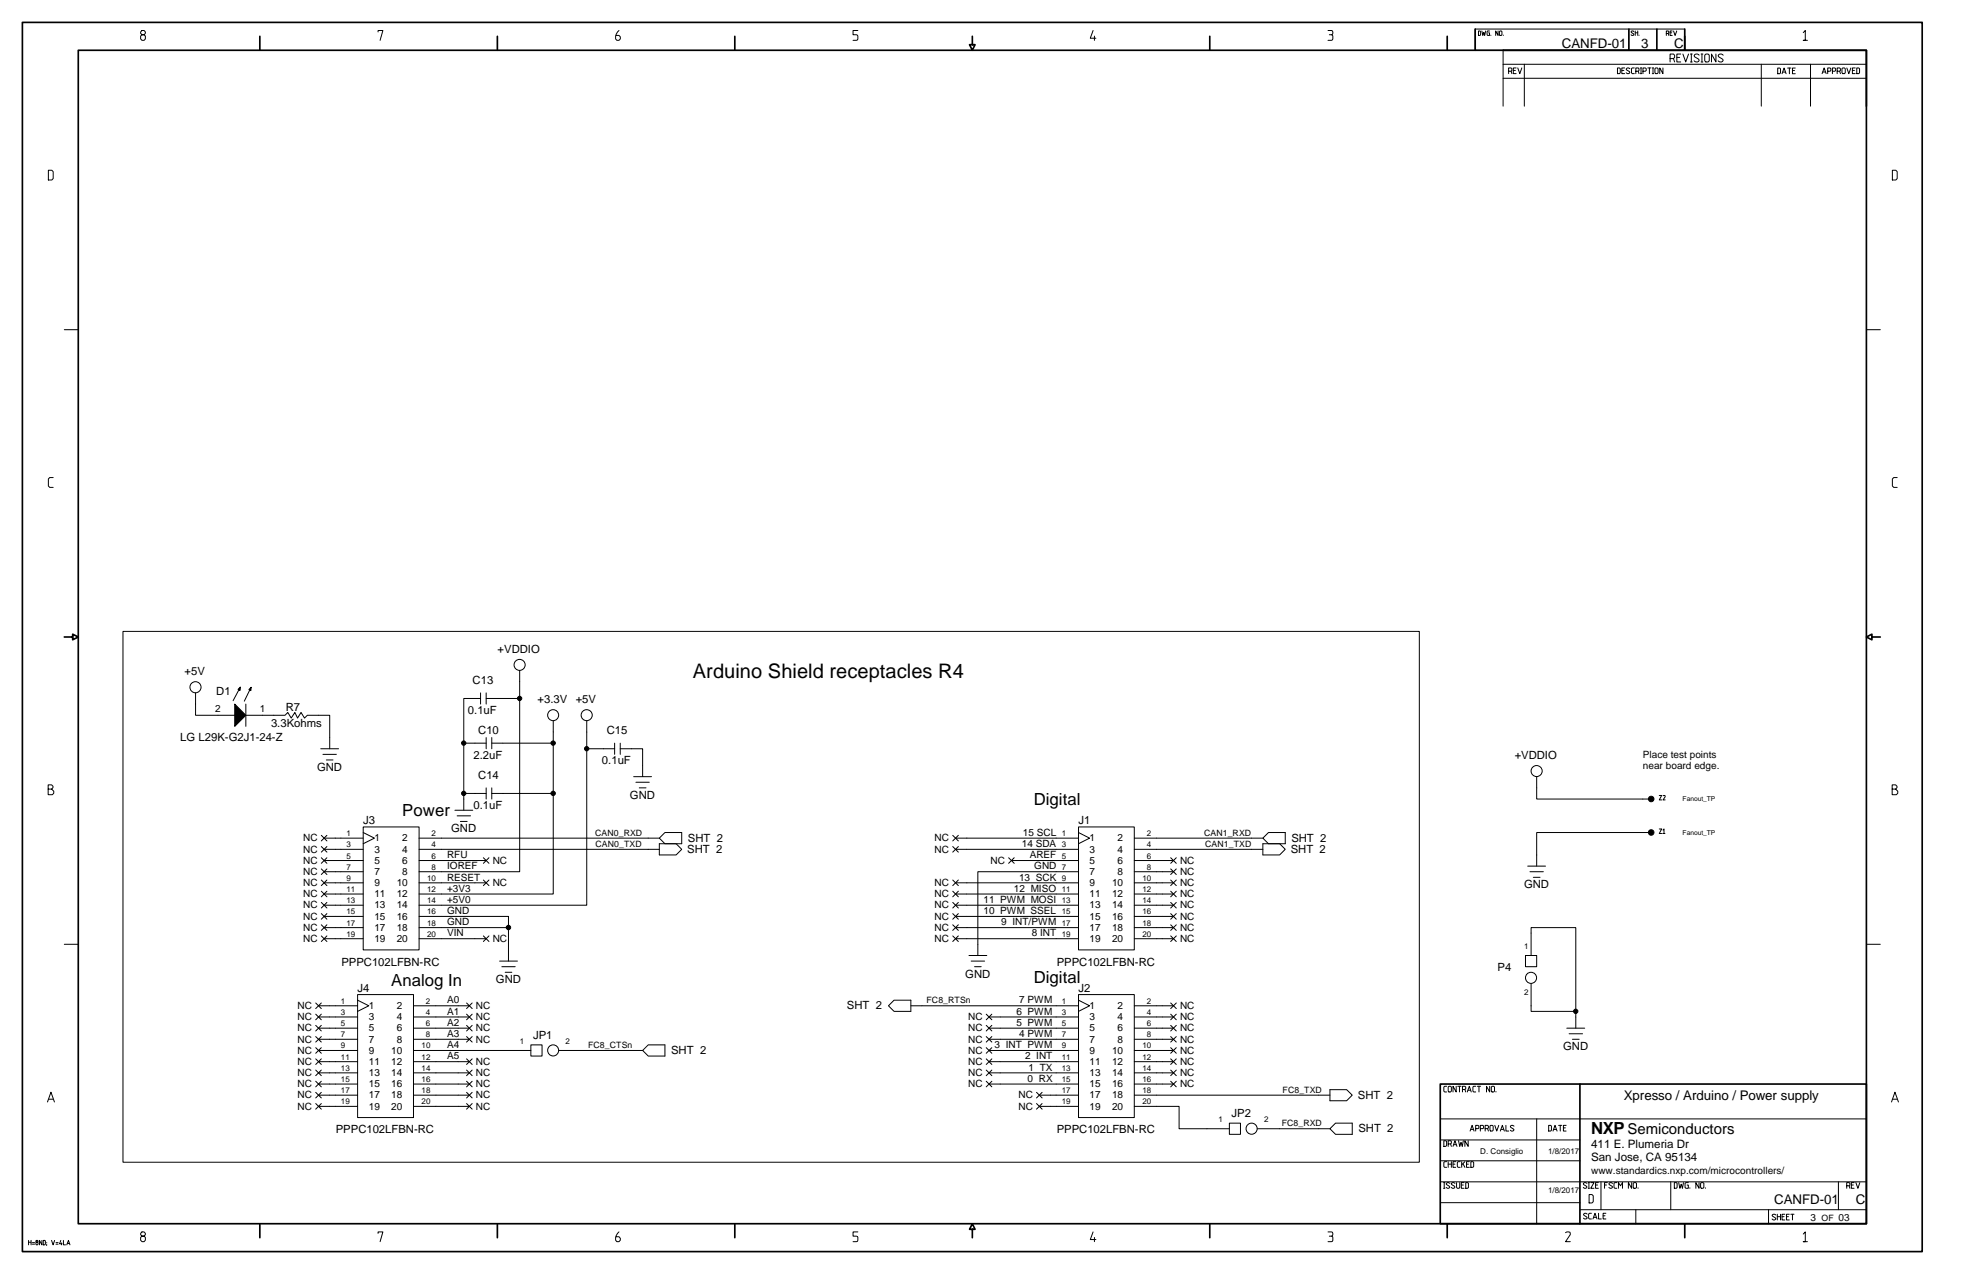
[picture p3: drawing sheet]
<svg xmlns="http://www.w3.org/2000/svg" width="432mm" height="279mm" viewBox="0 0 432 279" stroke-linecap="round" stroke-linejoin="round" font-family="sans-serif">
<g fill="none" stroke="#000" stroke-width=".22">
<path d="M31.1 6.7l-.3 .3v.3l.3 .3h.5l.3 .3v.6l-.3 .3h-.5l-.3-.3v-.6l.3-.3h.5l.3-.3v-.3l-.3-.3zM82.9 7v-.3h1.1l-.6 2.1M135.7 6.7a2.04 2.04 0 0 0-.7 1.8l.3 .3h.4l.3-.3v-.4l-.3-.3h-.6M188.1 6.7h-1v.9h.7l.3 .3-.1 .8-.9 .1M239.7 6.7l-.6 1.7h1.2M240 7.9v.9M291.2 6.7h.8a.55 .55 0 0 1 .2 .8l-.2 .1M291.5 7.6l.7 .1 .1 .8-.3 .3h-.8M324.2 6.8l.5 .1-.1 .9h-.4zM325 6.8l.2 1 .2-.7 .2 .7 .2-1M326.6 6.8h-.4l-.1 .1 .1 .9h.4v-.6h-.1M326.9 7.7v.1"/>
<path d="M328.5 6.8v1l-.5-1v1M329 6.8l.4 .1-.2 .9-.4-.2zM329.6 11v12.3M329.6 17.2h79.7M329.6 14.1h79.7M329.7 7.7v.1M330.8 15.6h.6l.2-.1v-.4l-.2-.2h-.6v1.3M331.4 15.6l.2 .6M331.9 15.5h.4M332.5 14.9h-.6v1.3h.6M332.8 14.9l.5 1.3 .4-1.3M334.3 14.1v9.2"/>
<path d="M354.7 14.9h.5l.1 .2v.9l-.1 .2h-.5zM355.7 15.5h.4M356.3 14.9h-.6v1.3h.6M357.4 15.1l-.5-.2-.3 .3 .7 .5v.3l-.4 .2-.3-.2M358.3 6.9l-.2-.1-.3 .1v.2l.5 .5-.2 .2-.4-.2M358.4 14.9h-.5l-.1 .2v.9l.1 .2h.5M358.6 6.8v1M358.6 7.2h.6M358.7 15.6h.6l.1-.1v-.4l-.1-.2h-.6v1.3M359.2 6.8v1M359.3 15.6l.1 .6M359.4 7.7v.1"/>
<path d="M359.7 14.9h.3M359.7 16.2h.3M359.9 14.9v1.3M360.3 15.6h.5l.2-.1v-.4l-.2-.2h-.5v1.3M361.4 14.9h.7M361.7 14.9v1.3M362.4 14.9h.2M362.4 16.2h.2M362.5 14.9v1.3M363.1 14.9h.4l.1 .2v.9l-.1 .2h-.4l-.2-.2v-.9zM364.7 14.9v1.3l-.7-1.3v1.3M365.4 7.3h.4v-.5h-.4v1"/>
<path d="M365.8 7.3l.2 .5M366.2 12.8h.8l.2-.2v-.5l-.2-.2h-.8v1.7M366.2 7.2h.4M366.7 6.8h-.5v1h.5M367 12.8l.2 .8M367 6.8l.3 1 .4-1M367.7 12.6h.6M368.6 11.9h-.9v1.7h.9M369.1 11.9l.6 1.7 .6-1.7M369.5 6.4h-46v4.6h46M370.7 13.6h.4M370.7 11.9h.4"/>
<path d="M370.9 11.9v1.7M372.6 12.1a.62 .62 0 0 0-1.1 .1l.1 .3 .9 .5v.5a.7 .7 0 0 1-1-.2M373 13.6h.4M373 11.9h.4M373.2 11.9v1.7M374.1 11.9h.5l.2 .2v1.2l-.2 .3h-.5l-.3-.3v-1.2zM376.3 11.9v1.7l-1-1.7v1.7M377.9 12.1a.62 .62 0 0 0-1.1 .1l1 .8 .1 .2-.1 .3a.68 .68 0 0 1-1-.2M386.2 14.1v9.2M389.8 14.9h.5l.2 .2v.9l-.2 .2h-.5zM390.8 16.2l.4-1.3 .5 1.3M391 15.8h.5"/>
<path d="M392 14.9h.7M392.4 14.9v1.3M393.1 15.5h.4M393.7 14.9h-.6v1.3h.6M395.5 7.2l.4-.5v2.1h-.4h.9M397 14.1v9.2M399.6 16.2l.4-1.3 .5 1.3M399.8 15.8h.5M400.8 15.6h.5l.2-.1v-.4l-.2-.2h-.5v1.3M401.8 15.6h.6l.1-.1v-.4l-.1-.2h-.6v1.3M402.9 15.6h.5l.2-.1v-.4l-.2-.2h-.5v1.3M403.4 15.6l.2 .6"/>
<path d="M404.1 14.9h.4l.2 .2v.9l-.2 .2h-.4l-.2-.2v-.9zM405 14.9l.4 1.3 .5-1.3M406.2 15.5h.5M406.8 14.9h-.6v1.3h.6M407.2 14.9h.4l.2 .2v.9l-.2 .2h-.4zM10.6 37.3h.8l.3 .4v1.5l-.3 .3h-.8zM415 37.3h.8l.3 .4v1.5l-.3 .3h-.8zM14.1 72.3h3.1M409.3 72.3h3M11.7 104.7h-.8l-.3 .4v1.5l.3 .3h.8M416.1 104.7h-.8l-.3 .4v1.5l.3 .3h.8M27 138.5h284.3v116.4h-284.3z"/>
<path d="M42.9 152v4.9h8.6M52.6 151l-.2 .2 .2 .1v-.3M52.7 150.7l-.1 .7-.4-.2 .5-.5-1.6 3M53.9 156.9h8.6l.6-.6 .8 1.2 .8-1.2 .6 1.2 .7-1.2 .8 1.2 .6-.6h4.9v7.3M53.9 154.4v4.9M54.8 151.2l.1-.2v.3zM55 150.8l-1.4 3M55.1 150.7l-.5 .5 .4 .3 .1-.8M105.4 152v2.4M105.4 153.2h-3.7v9.8M106.6 153.2h7.4M106.6 152v2.4"/>
<path d="M114 147v44.2h-22.1M121.3 158.1v38h-29.4M128.7 158.1v40.4h-36.8M10.6 173.1h.7l.3-.4v-.3l-.3-.3h-.7v2.2h.9l.3-.3v-.5l-.5-.4M70.3 164.2h4M70.8 165.4h3M71.6 166.7h1.4M99.8 177.7h3.9M100.2 178.9h3M101.7 174h4.9M106.6 161.8v2.4M106.6 172.8v2.4"/>
<path d="M106.6 163h-4.9v14.7M107.8 163h13.5M107.8 174h13.5M107.8 161.8v2.4M107.8 172.8v2.4M128.7 164.2h6.1M134.8 163v2.4M136 164.2h4.9v6.1M136 163v2.4M139 170.3h3.9M139.4 171.6h3M140.2 172.8h1.5"/>
<path d="M337 170.3v4.9h24.5M363.9 174.5h.5l-.5 .9h.5M364.7 174.5h.4l.1 .1-.5 .8h.5M415 173.1h.7l.3-.4v-.3l-.3-.3h-.7v2.2h.9l.3-.3v-.5l-.5-.4M70.5 183.2l1.2 1.2M70.5 185.7l1.2 1.2M70.5 188.1l1.2 1.2M70.5 190.6l1.2 1.2M70.5 195.5l1.2 1.2M70.5 197.9l1.2 1.2M70.5 193l1.2 1.2M71.1 193.6h8.6"/>
<path d="M71.1 188.7h8.6M71.1 198.5h8.6M71.1 196.1h8.6M71.1 183.8h8.6M71.1 186.3h8.6M71.1 191.2h8.6M71.7 183.2l-1.2 1.2M71.7 185.7l-1.2 1.2M71.7 188.1l-1.2 1.2M71.7 190.6l-1.2 1.2M71.7 195.5l-1.2 1.2M71.7 197.9l-1.2 1.2"/>
<path d="M71.7 193l-1.2 1.2M79.7 181.4h12.2v26.9h-12.2zM79.7 182.6l2.4 1.2-2.4 1.2M101 180.1h1.4M106 188.1l1.2 1.2M106 193l1.2 1.2M106.6 193.6h-14.7M106.6 188.7h-14.7M107.2 188.1l-1.2 1.2M107.2 193l-1.2 1.2M144.6 185h3.7l1.2 1.3-1.2 1.2h-3.7zM144.6 183.8h-52.7"/>
<path d="M144.6 186.3h-52.7M144.6 183.8l1.2-1.2h3.7v2.4h-3.7zM208.9 183.2l1.3 1.2M208.9 185.7l1.3 1.2M208.9 193l1.3 1.2M208.9 195.5l1.3 1.2M208.9 197.9l1.3 1.2M209.5 193.6h27M209.5 198.5h27M209.5 196.1h27M209.5 183.8h27M209.5 186.3h27"/>
<path d="M210.2 183.2l-1.3 1.2M210.2 185.7l-1.3 1.2M210.2 193l-1.3 1.2M210.2 195.5l-1.3 1.2M210.2 197.9l-1.3 1.2M221.2 188.1l1.2 1.2M221.8 188.7h14.7M222.4 188.1l-1.2 1.2M236.5 181.4h12.3v26.9h-12.3zM236.5 182.6l2.5 1.2-2.5 1.2M236.5 191.2h-22.1v18.3M248.8 196.1h8.5"/>
<path d="M256.7 188.1l1.3 1.2M256.7 190.6l1.3 1.2M256.7 193l1.3 1.2M256.7 195.5l1.3 1.2M256.7 197.9l1.3 1.2M257.3 193.6h-8.5M257.3 188.7h-8.5M257.3 198.5h-8.5M257.3 191.2h-8.5M258 188.1l-1.3 1.2M258 190.6l-1.3 1.2M258 193l-1.3 1.2"/>
<path d="M258 195.5l-1.3 1.2M258 197.9l-1.3 1.2M276.9 186.3h-28.1M276.9 185h3.7l1.3 1.3-1.3 1.2h-3.7zM276.9 183.8l1.3-1.2h3.7v2.4h-3.7zM276.9 183.8h-28.1M335 189.9h3.9M335.5 191.2h3M336.3 192.4h1.4M361.5 182.6h-24.5v7.3M363.9 181.8h.5l-.5 1h.5M364.7 182l.2-.2v1h-.2h.4"/>
<path d="M14.1 207.1h3.1M69.2 220l1.3 1.2M70.5 200.4l1.2 1.2M70.5 202.8l1.2 1.2M70.5 205.3l1.2 1.2M70.5 220l-1.3 1.2M71.1 203.4h8.6M71.1 205.9h8.6M71.1 201h8.6M71.7 200.4l-1.2 1.2M71.7 202.8l-1.2 1.2M71.7 205.3l-1.2 1.2"/>
<path d="M78.4 218.1h12.3v27h-12.3zM78.4 219.4l2.5 1.2-2.5 1.2M91.9 201h19.6v9.8M102.3 220l1.2 1.2M103.5 220l-1.2 1.2M106 205.3l1.2 1.2M106.6 205.9h-14.7M107.2 205.3l-1.2 1.2M109.6 210.8h3.9M110 212h3M110.8 213.2h1.4M111.5 203.4h-19.6"/>
<path d="M208.9 202.8l1.3 1.2M208.9 200.4l1.3 1.2M208.9 205.3l1.3 1.2M209.5 203.4h27M209.5 205.9h27M209.5 201h27M210.2 202.8l-1.3 1.2M210.2 200.4l-1.3 1.2M210.2 205.3l-1.3 1.2M212.5 209.5h3.9M213 210.8h2.9M213.7 212h1.5"/>
<path d="M236.5 218.1h12.3v27h-12.3zM236.5 219.4l2.5 1.2-2.5 1.2M256.7 220l1.3 1.2M256.7 200.4l1.3 1.2M256.7 202.8l1.3 1.2M256.7 205.3l1.3 1.2M257.3 203.4h-8.5M257.3 205.9h-8.5M257.3 201h-8.5M258 220l-1.3 1.2M258 200.4l-1.3 1.2M258 202.8l-1.3 1.2"/>
<path d="M258 205.3l-1.3 1.2M334.5 209.5h2.5v2.5h-2.5zM335.8 215.7v6.1h9.8M335.8 209.6v-6.2h9.8v22.1M409.3 207.1h3M69.2 224.9l1.3 1.2M69.2 237.1l1.3 1.3M69.2 239.6l1.3 1.2M69.2 234.7l1.3 1.2M69.2 222.4l1.3 1.2M69.2 227.3l1.3 1.2M69.2 229.8l1.3 1.2"/>
<path d="M69.2 232.2l1.3 1.2M69.9 225.5h8.5M69.9 220.6h8.5M69.9 223h8.5M69.9 227.9h8.5M69.9 230.4h8.5M69.9 232.8h8.5M69.9 237.7h8.5M69.9 235.3h8.5M70.5 224.9l-1.3 1.2M70.5 237.1l-1.3 1.3M70.5 239.6l-1.3 1.2"/>
<path d="M70.5 234.7l-1.3 1.2M70.5 229.8l-1.3 1.2M70.5 222.4l-1.3 1.2M70.5 227.3l-1.3 1.2M70.5 232.2l-1.3 1.2M102.3 237.1l1.2 1.3M102.3 239.6l1.2 1.2M102.3 222.4l1.2 1.2M102.3 232.2l1.2 1.2M102.3 224.9l1.2 1.2M102.3 234.7l1.2 1.2M102.3 227.3l1.2 1.2"/>
<path d="M102.9 225.5h-12.2M102.9 220.6h-12.2M102.9 223h-12.2M102.9 227.9h-12.2M102.9 232.8h-12.2M102.9 237.7h-12.2M102.9 235.3h-12.2M103.5 237.1l-1.2 1.3M103.5 239.6l-1.2 1.2M103.5 222.4l-1.2 1.2M103.5 232.2l-1.2 1.2M103.5 224.9l-1.2 1.2"/>
<path d="M103.5 234.7l-1.2 1.2M103.5 227.3l-1.2 1.2M116.4 229.2h2.5v2.4h-2.5zM116.4 230.4h-25.7M122.5 230.4h18.4M142.2 229.2h3.6v2.4h-3.6l-1.3-1.2zM194.8 220.6l1.3-1.2h3.6v2.4h-3.6zM199.7 220.6h36.8M216.3 224.9l1.2 1.2M216.3 222.4l1.2 1.2M216.3 227.3l1.2 1.2M216.3 229.8l1.2 1.2"/>
<path d="M216.3 232.2l1.2 1.2M216.3 234.7l1.2 1.2M216.3 237.1l1.2 1.3M216.9 225.5h19.6M216.9 223h19.6M216.9 227.9h19.6M216.9 230.4h19.6M216.9 232.8h19.6M216.9 237.7h19.6M216.9 235.3h19.6M217.5 224.9l-1.2 1.2M217.5 222.4l-1.2 1.2"/>
<path d="M217.5 227.3l-1.2 1.2M217.5 229.8l-1.2 1.2M217.5 232.2l-1.2 1.2M217.5 234.7l-1.2 1.2M217.5 237.1l-1.2 1.3M227.3 239.6l1.2 1.2M228.5 239.6l-1.2 1.2M256.7 222.4l1.3 1.2M256.7 224.9l1.3 1.2M256.7 227.3l1.3 1.2M256.7 229.8l1.3 1.2M256.7 232.2l1.3 1.2"/>
<path d="M256.7 234.7l1.3 1.2M256.7 237.1l1.3 1.3M257.3 225.5h-8.5M257.3 220.6h-8.5M257.3 223h-8.5M257.3 227.9h-8.5M257.3 230.4h-8.5M257.3 232.8h-8.5M257.3 237.7h-8.5M257.3 235.3h-8.5M258 222.4l-1.3 1.2M258 224.9l-1.3 1.2"/>
<path d="M258 227.3l-1.3 1.2M258 229.8l-1.3 1.2M258 232.2l-1.3 1.2M258 234.7l-1.3 1.2M258 237.1l-1.3 1.3M291.7 239h3.6l1.2 1.2-1.2 1.2h-3.6zM317.2 238.2h-.4l-.2 .2v.9l.2 .2h.4M317.8 238.2h.3l.2 .2v.9l-.2 .2h-.3l-.2-.2v-.9zM319.3 238.2v1.3l-.7-1.3v1.3M319.7 238.2h.7M320.1 238.2v1.3M320.7 238.9h.5l.2-.1v-.4l-.2-.2h-.5v1.3"/>
<path d="M321.2 238.9l.2 .6M321.8 239.5l.4-1.3 .4 1.3M321.9 239.1h.6M323.6 238.2h-.4l-.2 .2v.9l.2 .2h.4M324 238.2h.7M324.3 238.2v1.3M326.7 238.2v1.3l-.7-1.3v1.3M327.2 238.2h.4l.1 .2v.9l-.1 .2h-.4l-.2-.2v-.9zM328.1 239.4v.1M343.6 225.5h3.9M344.1 226.7h2.9M344.8 227.9h1.5"/>
<path d="M10.4 241.7l.8-2.2 .7 2.2M10.7 241.1h.9M69.2 242l1.3 1.2M69.9 240.2h8.5M69.9 242.6h8.5M70.5 242l-1.3 1.2M102.3 242l1.2 1.2M102.9 240.2h-12.2M102.9 242.6h-12.2M103.5 242l-1.2 1.2M227.3 242l1.2 1.2M227.9 240.2h8.6"/>
<path d="M227.9 242.6h8.6M228.5 242l-1.2 1.2M248.8 242.6h9.8v4.9h11M269.6 246.3h2.4v2.5h-2.4zM291.7 240.2h-42.9M291.7 247.5h-16M292.9 246.3h3.6v2.5h-3.6l-1.2-1.3zM315.8 245.4h93.5M315.8 254.6h30.7M315.8 250h30.7M315.8 259.2h93.5M316.6 259.4h.3"/>
<path d="M316.6 250.2h.5l.1 .1v.9l-.1 .2h-.5zM316.7 259.4v1.2M317.2 254.8h-.4l-.2 .1v.9l.2 .2h.4M317.6 254.8v1.2M317.6 255.3h.7M317.6 250.9h.5l.2-.2v-.4l-.2-.1h-.5v1.2M317.9 259.5l-.5-.1-.3 .2 .7 .6v.3l-.4 .1-.3-.2M318.1 250.9l.2 .5M318.3 254.8v1.2M318.6 255.3h.5M318.6 251.4l.5-1.2 .4 1.2M318.8 251h.5"/>
<path d="M319.1 259.5l-.6-.1-.2 .2 .7 .6v.3l-.5 .1-.2-.2M319.2 254.8h-.6v1.2h.6M319.4 259.4v1l.2 .2h.4l.1-.2v-1M319.8 250.2l.3 1.2 .3-.9 .3 .9 .2-1.2M320.2 254.8h-.4l-.2 .1v.9l.2 .2h.4M320.5 259.9h.4M320.5 254.8v1.2M320.8 255.2l.4 .8M321.1 259.4h-.6v1.2h.6M321.2 254.8l-.7 .7M321.4 259.4h.5l.1 .1v.9l-.1 .2h-.5zM321.6 255.3h.4"/>
<path d="M322 250.2v1.2l-.8-1.2v1.2M322.2 254.8h-.6v1.2h.6M322.4 248.1l.4-1.3 .5 1.3M322.6 254.8h.4l.2 .1v.9l-.2 .2h-.4zM322.6 247.7h.5M323.6 247.5h.5l.2-.1v-.4l-.2-.2h-.5v1.3M324.6 247.5h.6l.2-.1v-.4l-.2-.2h-.6v1.3M325.7 247.5h.5l.2-.1v-.4l-.2-.2h-.5v1.3M326.2 247.5l.2 .6M326.9 246.8h.4l.1 .2v.9l-.1 .2h-.4l-.2-.2v-.9zM327.8 246.8l.4 1.3 .5-1.3M329 248.1l.5-1.3 .4 1.3"/>
<path d="M329.2 247.7h.5M330.2 246.8v1.3h.7M332 247l-.3-.2-.4 .1v.3l.7 .6-.3 .3-.5-.2M337 245.4v23M339.6 246.8h.5l.1 .2v.9l-.1 .2h-.5zM340.6 248.1l.4-1.3 .5 1.3M340.7 247.7h.6M341.8 246.8h.7M342.2 246.8v1.3M342.9 247.4h.4M343.5 246.8h-.6v1.3h.6M348 259.5l-.3-.1-.4 .1v.3l.7 .5-.3 .3-.5-.2"/>
<path d="M348.3 259.4h.3M348.4 259.4v1.2M348.8 259.4h.8l-.8 1.2h.8M349.9 259.9h.5M350.5 259.4h-.6v1.2h.6M351.1 259.2v6.1M351.9 259.9h.4M352.5 259.4h-.6v1.2M353.6 259.5l-.5-.1-.3 .2 .8 .7a.45 .45 0 0 1-.3 .3 .45 .45 0 0 1-.5-.2M354.6 259.4h-.5l-.2 .1v.9l.2 .2h.5M357.8 259.4v1.2l-.7-1.2v1.2M358.3 259.4h.4l.2 .1v.9l-.2 .2h-.4l-.1-.2v-.9z"/>
<path d="M366.4 259.2v6.1M367.2 259.4h.4l.2 .1v.9l-.2 .2h-.4zM368.1 259.4l.3 1.2 .3-.9 .3 .9 .2-1.2M370.2 259.4h-.5l-.2 .1v.9l.2 .2h.5v-.7h-.2M372.6 259.4v1.2l-.7-1.2v1.2M373.1 259.4h.4l.2 .1v.9l-.2 .2h-.4l-.2-.2v-.9zM403.2 259.2v6.1M406 259.9h.4M406.6 259.4h-.6v1.2h.6M407 259.4l.4 1.2 .5-1.2M414.8 241.7l.8-2.2 .7 2.2M415.1 241.1h.9"/>
<path d="M6.3 272v1M6.3 272.4h.5M6.8 272v1M7.1 272.9h.5M7.1 272.5h.5M8 272l-.1 .3 .4 .3-.1 .4h-.2l-.1-.4 .3-.2 .1-.2zM9.2 272v1l-.5-1v1M9.5 272l.4 .2-.1 .8h-.3zM10.2 272.9v.2M10.2 272.5v.1M11.3 272l.3 1 .4-1M12.3 272.9h.4"/>
<path d="M12.3 272.5h.4M13.3 272l-.2 .8h.5M13.5 272.6v.4M13.9 272v1h.5M14.6 273l.4-1 .3 1M14.8 272.7h.4M31.1 270.2l-.3 .3v.3l.3 .3h.5l.3 .3v.6l-.3 .3h-.5l-.3-.3v-.6l.3-.3h.5l.3-.3v-.3l-.3-.3zM82.9 270.5v-.3h1.1l-.6 2.1M135.7 270.2a2.03 2.03 0 0 0-.7 1.8l.3 .3h.4l.3-.3v-.4l-.3-.4h-.6M188.1 270.2h-1v.9h.7l.3 .3-.1 .8-.9 .1M239.7 270.2l-.6 1.6h1.2M240 271.4v.9"/>
<path d="M291.2 270.2h.8a.5 .5 0 0 1 .3 .4 .5 .5 0 0 1-.3 .5M291.5 271.1l.7 .1 .1 .8-.3 .3h-.8M315.8 263.8h30.7M316.6 260.6h.3M343.3 270.3l.8-.1 .2 .1 .1 .2v.3l-1.1 1.5h1.1M346.5 265.3h62.8M348.1 266.3l-.1-.1a.43 .43 0 0 0-.7 .2l.8 .7a.45 .45 0 0 1-.8 0M348.3 260.6h.3M348.5 262h.6l.3 .3v1.2l-.3 .3h-.6zM349 266.1h-.4l-.2 .2v.8l.2 .2h.4M349.3 267.3l.5-1.2 .4 1.2M349.5 267h.6"/>
<path d="M350.6 266.1v1.2h.6M351.6 266.6h.4M352.2 266.1h-.6v1.2h.6M354.9 260.6v-1.2l.5 .7 .4-.7v1.2M358.7 265.3v3.1M359.2 260.5v.1M370.6 260.5v.1M374 260.5v.1M387.8 265.3v3.1M389.4 266.5l-.5-.2-.3 .3 .7 .5v.3a.47 .47 0 0 1-.7-.1M389.8 266.3v1.2M389.8 266.8h.7"/>
<path d="M390.5 266.3v1.2M390.8 266.8h.4M391.4 266.3h-.6v1.2h.6M391.8 266.8h.4M392.4 266.3h-.6v1.2h.6M392.7 266.3h.7M393.1 266.3v1.2M395.5 270.6l.4-.4v2.1h-.4h.9M405 260.1h.5l.2-.2v-.4l-.2-.1h-.5v1.2M405.5 260.1l.2 .5"/>
<circle cx="42.9" cy="150.7" r="1.22"/>
<circle cx="114" cy="145.8" r="1.21"/>
<circle cx="121.3" cy="156.8" r="1.21"/>
<circle cx="128.7" cy="156.8" r="1.21"/>
<circle cx="337" cy="169.1" r="1.21"/>
<circle cx="335.8" cy="214.4" r="1.22"/>
<circle cx="121.3" cy="230.4" r="1.21"/>
<circle cx="274.5" cy="247.5" r="1.22"/>
</g>
<g fill="#000" stroke="#000" stroke-width=".22">
<path d="M51.5 154.4l2.4 2.5-2.4 2.4z" fill-rule="evenodd"/>
<circle cx="114" cy="153.2" r=".48"/>
<circle cx="101.7" cy="163" r=".48"/>
<circle cx="101.7" cy="174" r=".48"/>
<circle cx="121.3" cy="174" r=".48"/>
<circle cx="121.3" cy="163" r=".48"/>
<circle cx="128.7" cy="164.2" r=".48"/>
<circle cx="362.1" cy="175.2" r=".61"/>
<circle cx="362.1" cy="182.6" r=".61"/>
<circle cx="111.5" cy="203.4" r=".49"/>
<circle cx="345.6" cy="221.8" r=".48"/>
</g>
<g fill="none" stroke="#000" stroke-width=".37">
<path d="M4.9 4.9h416.6v269.6h-416.6zM17.2 11h392.1v257.4h-392.1zM57 8v3M109.1 8v3M161.1 8v3M213.2 8v1.8h-.6l.6 1.2 .6-1.2h-.6M265.3 8v3M317.4 8v3M323.5 6.4v4.6M329.6 11h79.7v12.3M357.2 6.4v4.6M363.3 6.4v4.6"/>
<path d="M369.5 6.4v4.6M14.1 139.7h1.8v.6l1.3-.6-1.3-.6v.6M410.5 139.7v.6l-1.2-.6 1.2-.6v.6h1.8M315.8 237.7h93.5v30.7h-93.5zM346.5 237.7v30.7M57 268.4v3M109.1 268.4v3M161.1 268.4v3M213.2 269.6h-.6l.6-1.2 .6 1.2h-.6v1.8M265.3 268.4v3M317.4 268.4v3M369.5 268.4v3"/>
</g>
<text font-size="4.4" x="152" y="148.6">Arduino Shield receptacles R4</text>
<g font-size="3.7">
<text x="88.2" y="178.9">Power</text>
<text x="226.7" y="176.5">Digital</text>
<text x="226.7" y="215.7">Digital</text>
<text x="85.8" y="216.3">Analog In</text>
<text x="348.9" y="248.7">NXP</text>
</g>
<text font-size="3.3" x="356.9" y="248.8">Semiconductors</text>
<g font-size="2.9">
<text x="342.5" y="10.5">CANFD-01</text>
<text x="359.9" y="10.5">3</text>
<text x="367.1" y="10.5">C</text>
<text x="356.1" y="241.1">Xpresso / Arduino / Power supply</text>
<text x="389.1" y="264.1">CANFD-01</text>
<text x="407" y="264.1">C</text>
</g>
<g font-size="2.5">
<text x="109.1" y="143.1">+VDDIO</text>
<text x="40.5" y="148">+5V</text>
<text x="103.7" y="149.9">C13</text>
<text x="47.4" y="152.5">D1</text>
<text x="62.7" y="155.9">R7</text>
<text x="117.9" y="154.2">+3.3V</text>
<text x="126.3" y="154.2">+5V</text>
<text x="59.4" y="159.5">3.3Kohms</text>
<text x="102.6" y="156.5">0.1uF</text>
<text x="104.9" y="161">C10</text>
<text x="133.1" y="161">C15</text>
<text x="39.5" y="162.6">LG L29K-G2J1-24-Z</text>
<text x="103.8" y="166.3">2.2uF</text>
<text x="132" y="167.6">0.1uF</text>
<text x="332.2" y="166.4">+VDDIO</text>
<text x="69.5" y="169.1">GND</text>
<text x="104.9" y="170.8">C14</text>
<text x="103.8" y="177.4">0.1uF</text>
<text x="138.2" y="175.2">GND</text>
<text x="79.7" y="180.7">J3</text>
<text x="98.9" y="182.6">GND</text>
<text x="150.9" y="184.6">SHT 2</text>
<text x="236.5" y="180.7">J1</text>
<text x="283.2" y="184.6">SHT 2</text>
<text x="150.7" y="187.1">SHT 2</text>
<text x="283.1" y="187.1">SHT 2</text>
<text x="334.2" y="194.8">GND</text>
<text x="74.9" y="211.8">PPPC102LFBN-RC</text>
<text x="108.8" y="215.6">GND</text>
<text x="211.7" y="214.4">GND</text>
<text x="231.7" y="211.8">PPPC102LFBN-RC</text>
<text x="328.4" y="213">P4</text>
<text x="78.4" y="217.5">J4</text>
<text x="185.7" y="221.4">SHT 2</text>
<text x="236.5" y="217.5">J2</text>
<text x="116.9" y="227.8">JP1</text>
<text x="147.2" y="231.2">SHT 2</text>
<text x="342.8" y="230.4">GND</text>
<text x="270.1" y="245">JP2</text>
<text x="297.8" y="241">SHT 2</text>
<text x="73.6" y="248.5">PPPC102LFBN-RC</text>
<text x="231.7" y="248.5">PPPC102LFBN-RC</text>
<text x="297.9" y="248.3">SHT 2</text>
<text x="348.9" y="251.8">411 E. Plumeria Dr</text>
<text x="348.9" y="254.7">San Jose, CA 95134</text>
</g>
<g font-size="2.2">
<text x="47.2" y="156.2">2</text>
<text x="57" y="156.2">1</text>
<text x="360.3" y="166.1">Place test points</text>
<text x="360.3" y="168.6">near board edge.</text>
<text x="66.5" y="184.5">NC</text>
<text x="82.1" y="184.5">1</text>
<text x="88.2" y="184.5">2</text>
<text x="205" y="184.5">NC</text>
<text x="224.1" y="185.8">14 SDA</text>
<text x="224.3" y="183.3">15 SCL</text>
<text x="239" y="184.5">1</text>
<text x="245.1" y="184.5">2</text>
<text x="66.5" y="187">NC</text>
<text x="66.5" y="189.4">NC</text>
<text x="66.5" y="191.9">NC</text>
<text x="82.1" y="187">3</text>
<text x="82.1" y="189.4">5</text>
<text x="82.1" y="191.9">7</text>
<text x="88.2" y="187">4</text>
<text x="88.2" y="189.4">6</text>
<text x="88.2" y="191.9">8</text>
<text x="98" y="188.2">RFU</text>
<text x="98" y="190.7">IOREF</text>
<text x="108.1" y="189.4">NC</text>
<text x="205" y="187">NC</text>
<text x="217.2" y="189.4">NC</text>
<text x="225.8" y="188.2">AREF</text>
<text x="226.8" y="190.7">GND</text>
<text x="239" y="187">3</text>
<text x="239" y="189.4">5</text>
<text x="239" y="191.9">7</text>
<text x="245.1" y="187">4</text>
<text x="245.1" y="189.4">6</text>
<text x="245.1" y="191.9">8</text>
<text x="258.8" y="189.4">NC</text>
<text x="258.8" y="191.9">NC</text>
<text x="66.5" y="196.8">NC</text>
<text x="66.5" y="194.3">NC</text>
<text x="82.1" y="194.3">9</text>
<text x="82.1" y="196.8">11</text>
<text x="87" y="194.3">10</text>
<text x="87" y="196.8">12</text>
<text x="98" y="193.1">RESET</text>
<text x="98" y="195.6">+3V3</text>
<text x="108.1" y="194.3">NC</text>
<text x="205" y="194.3">NC</text>
<text x="205" y="196.8">NC</text>
<text x="222.4" y="195.6">12 MISO</text>
<text x="223.5" y="193.1">13 SCK</text>
<text x="239" y="194.3">9</text>
<text x="239" y="196.8">11</text>
<text x="243.9" y="194.3">10</text>
<text x="243.9" y="196.8">12</text>
<text x="258.8" y="194.3">NC</text>
<text x="258.8" y="196.8">NC</text>
<text x="66.5" y="199.2">NC</text>
<text x="66.5" y="201.7">NC</text>
<text x="82.1" y="199.2">13</text>
<text x="82.1" y="201.7">15</text>
<text x="87" y="199.2">14</text>
<text x="87" y="201.7">16</text>
<text x="98" y="198">+5V0</text>
<text x="98" y="200.5">GND</text>
<text x="98" y="202.9">GND</text>
<text x="205" y="199.2">NC</text>
<text x="205" y="201.7">NC</text>
<text x="215.7" y="200.5">10 PWM SSEL</text>
<text x="215.7" y="198">11 PWM MOSI</text>
<text x="219.6" y="202.9">9 INT/PWM</text>
<text x="239" y="199.2">13</text>
<text x="239" y="201.7">15</text>
<text x="243.9" y="199.2">14</text>
<text x="243.9" y="201.7">16</text>
<text x="258.8" y="199.2">NC</text>
<text x="258.8" y="201.7">NC</text>
<text x="66.5" y="204.2">NC</text>
<text x="66.5" y="206.6">NC</text>
<text x="82.1" y="204.2">17</text>
<text x="82.1" y="206.6">19</text>
<text x="87" y="204.2">18</text>
<text x="87" y="206.6">20</text>
<text x="98" y="205.4">VIN</text>
<text x="108.1" y="206.6">NC</text>
<text x="205" y="204.2">NC</text>
<text x="205" y="206.6">NC</text>
<text x="226.3" y="205.4">8 INT</text>
<text x="239" y="204.2">17</text>
<text x="239" y="206.6">19</text>
<text x="243.9" y="204.2">18</text>
<text x="243.9" y="206.6">20</text>
<text x="258.8" y="204.2">NC</text>
<text x="258.8" y="206.6">NC</text>
<text x="65.3" y="221.3">NC</text>
<text x="80.9" y="221.3">1</text>
<text x="87" y="221.3">2</text>
<text x="98" y="220.1">A0</text>
<text x="104.4" y="221.3">NC</text>
<text x="223.5" y="220.1">7 PWM</text>
<text x="239" y="221.3">1</text>
<text x="245.1" y="221.3">2</text>
<text x="258.8" y="221.3">NC</text>
<text x="65.3" y="226.2">NC</text>
<text x="65.3" y="223.8">NC</text>
<text x="80.9" y="223.8">3</text>
<text x="80.9" y="226.2">5</text>
<text x="87" y="223.8">4</text>
<text x="87" y="226.2">6</text>
<text x="98" y="222.5">A1</text>
<text x="98" y="225">A2</text>
<text x="98" y="227.4">A3</text>
<text x="104.4" y="223.8">NC</text>
<text x="104.4" y="226.2">NC</text>
<text x="212.3" y="226.2">NC</text>
<text x="212.3" y="223.8">NC</text>
<text x="222.9" y="225">5 PWM</text>
<text x="222.9" y="222.5">6 PWM</text>
<text x="223.5" y="227.4">4 PWM</text>
<text x="239" y="223.8">3</text>
<text x="239" y="226.2">5</text>
<text x="245.1" y="223.8">4</text>
<text x="245.1" y="226.2">6</text>
<text x="258.8" y="223.8">NC</text>
<text x="258.8" y="226.2">NC</text>
<text x="65.3" y="228.6">NC</text>
<text x="65.3" y="231.1">NC</text>
<text x="65.3" y="233.6">NC</text>
<text x="80.9" y="231.1">9</text>
<text x="80.9" y="233.6">11</text>
<text x="80.9" y="228.6">7</text>
<text x="85.8" y="231.1">10</text>
<text x="85.8" y="233.6">12</text>
<text x="87" y="228.6">8</text>
<text x="98" y="229.9">A4</text>
<text x="98" y="232.3">A5</text>
<text x="104.4" y="233.6">NC</text>
<text x="104.4" y="228.6">NC</text>
<text x="212.3" y="228.6">NC</text>
<text x="212.3" y="231.1">NC</text>
<text x="212.3" y="233.6">NC</text>
<text x="218.1" y="229.9">3 INT PWM</text>
<text x="224.8" y="232.3">2 INT</text>
<text x="239" y="231.1">9</text>
<text x="239" y="233.6">11</text>
<text x="239" y="228.6">7</text>
<text x="243.9" y="231.1">10</text>
<text x="243.9" y="233.6">12</text>
<text x="245.1" y="228.6">8</text>
<text x="258.8" y="228.6">NC</text>
<text x="258.8" y="231.1">NC</text>
<text x="258.8" y="233.6">NC</text>
<text x="65.3" y="238.5">NC</text>
<text x="65.3" y="236">NC</text>
<text x="80.9" y="236">13</text>
<text x="80.9" y="238.5">15</text>
<text x="85.8" y="236">14</text>
<text x="85.8" y="238.5">16</text>
<text x="104.4" y="238.5">NC</text>
<text x="104.4" y="236">NC</text>
<text x="212.3" y="236">NC</text>
<text x="212.3" y="238.5">NC</text>
<text x="225.4" y="237.2">0 RX</text>
<text x="225.6" y="234.8">1 TX</text>
<text x="239" y="236">13</text>
<text x="239" y="238.5">15</text>
<text x="243.9" y="236">14</text>
<text x="243.9" y="238.5">16</text>
<text x="258.8" y="236">NC</text>
<text x="258.8" y="238.5">NC</text>
<text x="65.3" y="240.9">NC</text>
<text x="65.3" y="243.4">NC</text>
<text x="80.9" y="240.9">17</text>
<text x="80.9" y="243.4">19</text>
<text x="85.8" y="240.9">18</text>
<text x="85.8" y="243.4">20</text>
<text x="104.4" y="240.9">NC</text>
<text x="104.4" y="243.4">NC</text>
<text x="223.4" y="240.9">NC</text>
<text x="223.4" y="243.4">NC</text>
<text x="239" y="240.9">17</text>
<text x="239" y="243.4">19</text>
<text x="243.9" y="240.9">18</text>
<text x="243.9" y="243.4">20</text>
<text x="348.9" y="257.5">www.standardics.nxp.com/microcontrollers/</text>
<text x="397" y="267.7">3</text>
<text x="403.2" y="267.7">03</text>
</g>
<g font-size="1.9">
<text x="130.5" y="183.3">CAN0_RXD</text>
<text x="130.6" y="185.7">CAN0_TXD</text>
<text x="264.1" y="183.3">CAN1_RXD</text>
<text x="264.3" y="185.7">CAN1_TXD</text>
<text x="203.2" y="220">FC8_RTSn</text>
<text x="129" y="229.8">FC8_CTSn</text>
<text x="281.3" y="239.6">FC8_TXD</text>
<text x="281.1" y="247">FC8_RXD</text>
<text x="399.5" y="267.7">OF</text>
</g>
<g font-size="1.8">
<text x="76" y="185.8">3</text>
<text x="76" y="183.4">1</text>
<text x="94.6" y="185.8">4</text>
<text x="94.6" y="183.4">2</text>
<text x="232.8" y="185.8">3</text>
<text x="232.8" y="183.4">1</text>
<text x="251.5" y="185.8">4</text>
<text x="251.5" y="183.4">2</text>
<text x="76" y="190.7">7</text>
<text x="76" y="188.3">5</text>
<text x="94.6" y="190.7">8</text>
<text x="94.6" y="188.3">6</text>
<text x="232.8" y="190.7">7</text>
<text x="232.8" y="188.3">5</text>
<text x="251.5" y="190.7">8</text>
<text x="251.5" y="188.3">6</text>
<text x="76" y="195.6">11</text>
<text x="76" y="193.2">9</text>
<text x="93.7" y="195.6">12</text>
<text x="93.7" y="193.2">10</text>
<text x="232.8" y="195.6">11</text>
<text x="232.8" y="193.2">9</text>
<text x="250.5" y="195.6">12</text>
<text x="250.5" y="193.2">10</text>
<text x="76" y="203">17</text>
<text x="76" y="200.5">15</text>
<text x="76" y="198.1">13</text>
<text x="93.7" y="203">18</text>
<text x="93.7" y="200.5">16</text>
<text x="93.7" y="198.1">14</text>
<text x="232.8" y="203">17</text>
<text x="232.8" y="200.5">15</text>
<text x="232.8" y="198.1">13</text>
<text x="250.5" y="203">18</text>
<text x="250.5" y="200.5">16</text>
<text x="250.5" y="198.1">14</text>
<text x="76" y="205.4">19</text>
<text x="93.7" y="205.4">20</text>
<text x="232.8" y="205.4">19</text>
<text x="250.5" y="205.4">20</text>
<text x="334.2" y="208.2">1</text>
<text x="74.8" y="220.1">1</text>
<text x="93.4" y="220.1">2</text>
<text x="232.8" y="220.1">1</text>
<text x="251.5" y="220.1">2</text>
<text x="334.2" y="218.2">2</text>
<text x="74.8" y="227.5">7</text>
<text x="74.8" y="225">5</text>
<text x="74.8" y="222.6">3</text>
<text x="93.4" y="227.5">8</text>
<text x="93.4" y="225">6</text>
<text x="93.4" y="222.6">4</text>
<text x="232.8" y="227.5">7</text>
<text x="232.8" y="225">5</text>
<text x="232.8" y="222.6">3</text>
<text x="251.5" y="227.5">8</text>
<text x="251.5" y="225">6</text>
<text x="251.5" y="222.6">4</text>
<text x="74.8" y="232.4">11</text>
<text x="74.8" y="229.9">9</text>
<text x="92.5" y="232.4">12</text>
<text x="92.5" y="229.9">10</text>
<text x="114" y="229">1</text>
<text x="124" y="229">2</text>
<text x="232.8" y="232.4">11</text>
<text x="232.8" y="229.9">9</text>
<text x="250.5" y="232.4">12</text>
<text x="250.5" y="229.9">10</text>
<text x="74.8" y="239.7">17</text>
<text x="74.8" y="237.3">15</text>
<text x="74.8" y="234.8">13</text>
<text x="92.5" y="239.7">18</text>
<text x="92.5" y="237.3">16</text>
<text x="92.5" y="234.8">14</text>
<text x="232.8" y="239.7">17</text>
<text x="232.8" y="237.3">15</text>
<text x="232.8" y="234.8">13</text>
<text x="250.5" y="239.7">18</text>
<text x="250.5" y="237.3">16</text>
<text x="250.5" y="234.8">14</text>
<text x="74.8" y="242.2">19</text>
<text x="92.5" y="242.2">20</text>
<text x="232.8" y="242.2">19</text>
<text x="250.5" y="242.2">20</text>
<text x="267.2" y="246.1">1</text>
<text x="277.2" y="246.1">2</text>
<text x="324.6" y="253">D. Consiglio</text>
<text x="339.5" y="253">1/8/2017</text>
<text x="339.5" y="261.6">1/8/2017</text>
</g>
<g font-size="1.5">
<text x="369" y="175.7">Fanout_TP</text>
<text x="369" y="183.1">Fanout_TP</text>
</g>
</svg>
